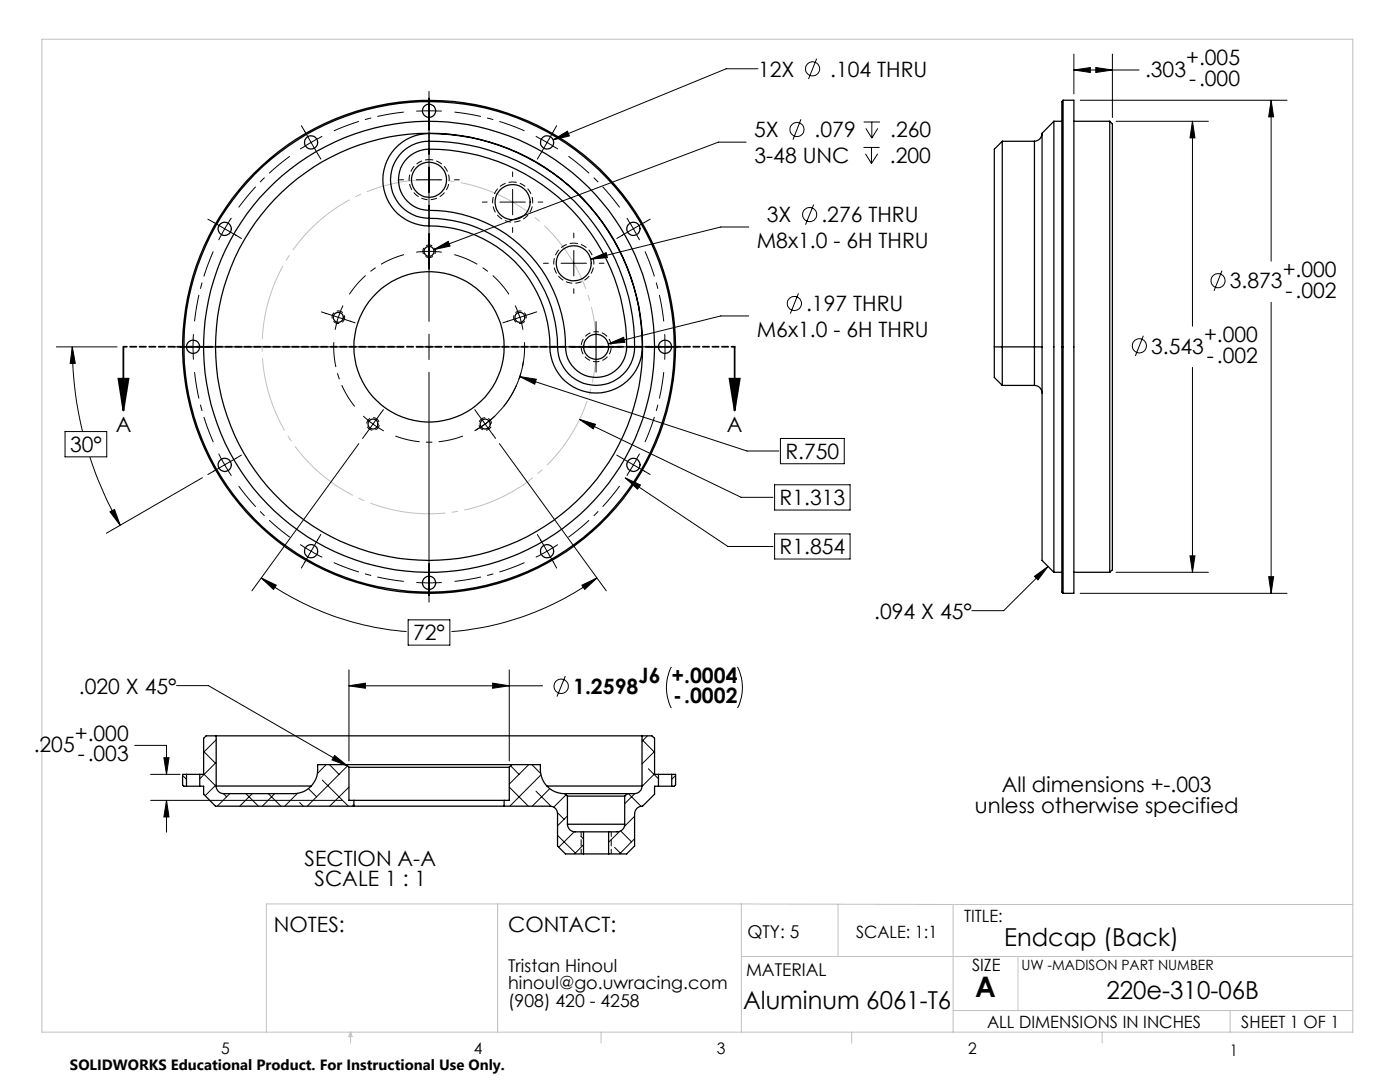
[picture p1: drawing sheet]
<svg xmlns="http://www.w3.org/2000/svg" width="279mm" height="216mm" viewBox="0 0 279 216" stroke-linecap="round" stroke-linejoin="round" font-family="sans-serif">
<g fill="none" stroke="#c0c0c0" stroke-width=".2">
<path d="M8.4 7.8h261.6v198.2h-261.6zM99.3 180.4v25.6M148 180.4v25.6M148 180.4h-94.8v25.6M148 190.9h122M148 180.4l42.2 .1M167.3 180.4v10.5M190.2 180.5v25.5M190.2 180.5h79.8M203.2 190.9v10.7M70 206v2.1M70 206l.3 .8h-.7z"/>
<path d="M119.9 206v2.1M170 206v2.1M190.2 201.6h79.8M220 206v2.1M245.5 201.6v4.4"/>
</g>
<g fill="none" stroke="#000" stroke-width=".2">
<path d="M85.6 18.2v45.9M151.3 13.7h-6.4l-34.5 14.2M163 11.7l-1.6 4.1M214.3 14l3.3-.5v1zM214.3 10.8v7.9M214.3 14h13M218.7 13.5l3.3 .5-3.3 .5zM222 10.8v12.7M60.1 25.1l2 3.3M62.1 28.4l-2.2 1.3M62.1 28.4l1.9 3.3M64.3 27.2l-2.2 1.2"/>
<path d="M79.6 35.9h.9M83.1 22.2h5.1M83.1 35.9h5.1M90.7 35.9h1M102.3 34.3v.9M102.3 37.8v5.1M106.9 27.2l2.3 1.2M109.2 28.4l2.1 1.3M109.2 28.4l-2 3.3M110.4 27.9l2.8-1.7 .4 .9zM111.1 25.1l-1.9 3.3M148.9 28.4h-5.5l-56.8 21.4"/>
<path d="M159.8 23.8l-1.5 4.1M172.3 29.4h3.2M172.4 24.3h3.2M172.7 30.7l1.2 1.9M172.8 25.6l1.2 2M173.9 29.4v3.2M174 24.3v3.3M175.2 30.7l-1.3 1.9M175.2 25.6l-1.2 2M215.6 20h41.3M222.7 24.2h18.5M238 24.2l.5 3.3h-1z"/>
<path d="M238 24.2v40.9M253.7 20l.5 3.3h-1zM253.7 20v32.1M41.5 43.7l3.3 1.9M44.8 45.6l-1.2 2.3M44.8 45.6l3.4 2M46.2 43.5l-1.4 2.1M83.1 50.3a18.4 18.4 0 0 1 5.1 0M86.6 49.8l2.9-1.6 .3 .9zM96.3 40.3h.9M99.8 40.3h5M102.3 45.4v1"/>
<path d="M107.4 40.3h.9M108.4 52.5h1M112 52.5h5.1M114.5 46.5v.9M114.5 50v5.1M114.5 57.6v1M117.9 51.7l3.1-1.3 .2 1zM119.6 52.5h.9M125.1 43.5l1.3 2.1M126.4 45.6l1.2 2.3M126.4 45.6l-3.3 2M129.8 43.7l-3.4 1.9"/>
<path d="M149.4 45.3h-5.5l-26 6.4M159.3 58.5l-1.6 4.1M162.4 40.8l-1.6 4M243.9 54l-1.6 4M11.3 69.2h12.1M14.4 69.2l.6 3.3h-1zM14.4 69.2a73.2 73.2 0 0 0 2.1 16.9M34.7 69.2h45.8M38.6 66.7v5.1M64.1 62.2l3.4 1.1M67.5 63.3l-.6 2.5M67.5 63.3l3.4 1.1"/>
<path d="M68.4 61l-.9 2.3M83.1 69.2h5.1M85.6 66.7v5.1M85.6 74.3v45.9M90.7 69.2h45.9M102.8 61l1 2.3M103.7 75.1l3.3 .6-.3 1zM103.7 75.1l45.4 14.9h6.3M103.8 63.3l.6 2.5M103.8 63.3l-3.4 1.1M104.5 72.1a18.9 18.9 0 0 1-9.6 13.7M107.1 62.2l-3.3 1.1"/>
<path d="M119 64.2v10.1M121.4 68.6l3.1-1.3 .2 1zM132.6 66.7v5.1M149.4 63h-5.5l-22.5 5.6M228.2 67l-1.6 4M238 73.3v40.9M253.7 60.3v58.1M13 86.1h8.3v5.1h-8.3zM17.9 91.2a72.3 72.3 0 0 0 6.1 13.6M40.4 95.3l-19.2 11.1M43.6 90.5l1.2 2.2M44.8 92.7l1.4 2.2"/>
<path d="M44.8 92.7l-3.3 2M48.2 90.8l-3.4 1.9M71.6 88.5l-21.3 29.4M72.5 83l1.9 1.6M74.4 84.6l2.2 1.4M74.4 84.6l-2 2.9M76.5 81.7l-2.1 2.9M94.8 81.7l2 2.9M96.8 84.6l-2.1 1.4M96.8 84.6l2.1 2.9M98.8 83l-2 1.6M99.7 88.5l21.3 29.4"/>
<path d="M115.6 83.7l3.3 1-.5 .9zM115.6 83.7l32.3 15.5h6.4M123.1 90.8l3.3 1.9M124.8 95.4l3 1.4-.6 .8zM124.8 95.4l20.5 13.6h9M126.4 92.7l-1.3 2.2M126.4 92.7l3.4 2M127.6 90.5l-1.2 2.2M154.6 96.7h15.1v5.1h-15.1zM155.8 87.5h12.7v5h-12.7zM21.9 102.1l1-.4 1.1 3.1zM52.1 115.3l3 1.5-.5 .8z"/>
<path d="M52.1 115.3a56.7 56.7 0 0 0 29 10.7M59.9 108.7l2.2 1.3M62.1 110l2.2 1.2M62.1 110l-2 3.3M64 106.6l-1.9 3.4M83.1 116.2h5.1M107.2 106.6l2 3.4M109.2 110l-2.3 1.2M109.2 110l1.9 3.3M111.3 108.7l-2.1 1.3M116.1 116.8l3-1.5-2.4 2.3zM119.1 115.3a57 57 0 0 1-29 10.7"/>
<path d="M154.6 106.5h15.1v5h-15.1zM206.4 115l2.8-2-2 2.7zM209.2 113l-8.9 8.8h-6.3M215.6 118.4h41.3M222.7 114.2h18.5M237.5 110.9h1l-.5 3.3zM253.2 115.1h1l-.5 3.3zM35.2 136.8h6.4l27.8 16.1M69.6 136.8l3.3-.5v1zM69.6 133.7v18.1M69.6 136.8h38.7M81.5 123.7h8.3v5h-8.3z"/>
<path d="M98.3 136.3l3.3 .5-3.3 .5zM101.6 133.7v18.1M112.8 134.9l-1.6 4.1M134 133.1a9 9 0 0 0 0 8.2M147.2 133.1a9 9 0 0 1 0 8.2M26.9 148.7h6.3v5.8M30.1 154.5h5.8M30.1 159.7h38.3M32.7 151.2h1l-.5 3.3zM33.2 159.7l.5 3.3h-1zM33.2 159.7v6.4M36.4 154.7l.8 .8"/>
<path d="M40.6 154.4l2.5 2.5M40.6 149.9l2.4 2.4M43.1 147.6l-2.5 2.5M43.1 152.1l-3.2 3.3M43.1 156.6l-2.2 2.2M44.6 158.4l.6 .6M45.9 158.4l-2.5 2.5M49.1 158.4l2.5 2.5M50.3 158.4l-2.5 2.5M53.6 158.4l2.5 2.5M54.8 158.4l-2.4 2.5M59.4 158.3l-2.6 2.6"/>
<path d="M61.6 157.4l1.6 1.6M64.3 155.6l5.2 5.3M65.1 152.6l-1.7 1.7M65.8 152.6l1.9 1.9M66.8 150.7l2.6 2.2-3.1-1.3zM69.4 152.8l-8.1 8.1M69.6 157.1l-3.8 3.8M101.6 157.1l3.8 3.8M101.9 152.8l1.7 1.7M105.5 152.6l-3.9 3.9M106.2 152.6l1.7 1.7M107 157.9l3 3"/>
<path d="M108 154.6l-6.3 6.3M109.7 157.4l-3.5 3.5M113 158.6l-2.5 2.5M125.4 158.4l2.5 2.5M126.7 158.4l-2 2M128.1 156.6l.2 .1M128.1 147.6l2.5 2.5M129.2 146.8l-1.1 1.1M129.4 153.4l2 2M130.6 149.9l-2.5 2.5M130.6 154.4l-2.5 2.5M134.8 154.7l-.7 .8"/>
<path d="M59.8 160.1l.7 .8M70.6 160.5l-.3 .4M111.3 166.7l3.5 3.5M111.3 162.2l1.3 1.3M113.2 162.8l-1.9 2M114.6 166l-3.1 3.1M115.9 166.9l.6 .5M116.5 168.6l-1.8 1.8M122.7 169.1l1.3 1.3M123.6 165.9l-2.1 2.2M123.9 165.8l2.1 2.2M126.6 162.9l-2 2"/>
<path d="M126.6 167.4l-3 3"/>
<circle cx="162.2" cy="13.7" r="1.41"/>
<circle cx="159.1" cy="25.8" r="1.41"/>
<circle cx="161.6" cy="42.8" r="1.41"/>
<circle cx="243.1" cy="56" r="1.42"/>
<circle cx="158.5" cy="60.5" r="1.41"/>
<circle cx="227.4" cy="69" r="1.41"/>
<circle cx="112" cy="136.9" r="1.43"/>
</g>
<path d="M23.6 75.6h2l-1 6.3zM24.6 69.2v12.7M145.6 75.6h2l-1 6.3zM146.6 69.2v12.7" fill="none" stroke="#000" stroke-width=".35"/>
<path d="M117.5 59.4a33.3 33.3 0 0 0-55.8-13.4 33.3 33.3 0 0 0 15.3 55.4 33.3 33.3 0 0 0 41-40.3l-.5-1.7" fill="none" stroke="#c0c0c0" stroke-width=".2" stroke-dasharray="15.2 1.3 1.3 1.3" stroke-dashoffset="-1.9" stroke-linecap="butt"/>
<path d="M85.6 31.8a4 4 0 0 0-3.5 6 4 4 0 0 0 6.9 .2 4 4 0 0 0-3.1-6.1l-.3-.1M102.3 36.3a4 4 0 0 0-3.5 5.9 4 4 0 0 0 6.9 .3 4 4 0 0 0-3.1-6.2h-.3M85.6 51.4a1.26 1.26 0 0 1-1.1-1.8 1.26 1.26 0 0 1 2.2-.2 1.26 1.26 0 0 1-.9 2h-.2M114.5 48.5a4 4 0 0 0-3.5 5.9 4 4 0 0 0 6.9 .3 4 4 0 0 0-3.1-6.2h-.3M68.7 63.7a1.26 1.26 0 0 1-2.1 .5 1.26 1.26 0 0 1 .6-2.1 1.26 1.26 0 0 1 1.6 1.4l-.1 .2M102.6 63.7a1.26 1.26 0 0 1 1.4-1.6 1.26 1.26 0 0 1 .8 2 1.26 1.26 0 0 1-2.2-.3v-.1M75.2 83.6a1.26 1.26 0 0 1-.2 2.1 1.26 1.26 0 0 1-1.8-1.1 1.26 1.26 0 0 1 1.9-1.1l.1 .1M96.1 83.6a1.26 1.26 0 0 1 2 .8 1.26 1.26 0 0 1-1.7 1.4 1.26 1.26 0 0 1-.4-2.1l.1-.1" fill="none" stroke="#000" stroke-width=".2" stroke-dasharray="1.3 .6" stroke-dashoffset=".5" stroke-linecap="butt"/>
<path d="M119 66.2a3 3 0 0 0-2.7 4.4 3 3 0 0 0 5.2 .2 3 3 0 0 0-2.3-4.6h-.2" fill="none" stroke="#000" stroke-width=".2" stroke-dasharray="1.3 .6" stroke-dashoffset=".7" stroke-linecap="butt"/>
<path d="M57.8 31.2a47.1 47.1 0 0 0-10.2 10.2M80.6 22.4a47.1 47.1 0 0 0-14 3.7M104.7 26.1a47.1 47.1 0 0 0-14-3.7M42.6 50.2a47.1 47.1 0 0 0-3.8 13.9M123.7 41.4a47.1 47.1 0 0 0-10.3-10.2M38.8 74.3a47.1 47.1 0 0 0 3.8 13.9M132.5 64.1a47.1 47.1 0 0 0-3.8-13.9M47.6 97a47.1 47.1 0 0 0 10.2 10.2M128.7 88.2a47.1 47.1 0 0 0 3.8-13.9M66.6 112.3a47.1 47.1 0 0 0 14 3.7M90.7 116a47.1 47.1 0 0 0 14-3.7M113.4 107.2a47.1 47.1 0 0 0 10.3-10.2" fill="none" stroke="#000" stroke-width=".2" stroke-dasharray="15.2 1.3 1.3 1.3" stroke-dashoffset="9.9" stroke-linecap="butt"/>
<path d="M80.6 50.8a19.1 19.1 0 0 0-10.9 7.9M101.6 58.7a19.1 19.1 0 0 0-10.9-7.9M66.6 68.3a19 19 0 0 0 4.2 12.8M78.9 87a19.1 19.1 0 0 0 13.5 0M100.5 81.1a19.1 19.1 0 0 0 4.2-12.8" fill="none" stroke="#000" stroke-width=".2" stroke-dasharray="15.2 1.3 1.3 1.3" stroke-dashoffset="10.3" stroke-linecap="butt"/>
<path d="M146.6 69.2h-121.9" fill="none" stroke="#000" stroke-width=".35" stroke-dasharray="1.3 .6" stroke-dashoffset=".6"/>
<path d="M116 166v4.4M122 166v4.4" fill="none" stroke="#000" stroke-width=".2" stroke-dasharray="1.3 .6" stroke-dashoffset=".3"/>
<g fill="#000">
<path d="M14.4 69.2l.6 3.3h-1zM21.9 102.1l1-.4 1.1 3.1zM115.6 83.7l2.8 1.9 .5-.9z"/>
<path d="M124.8 95.4l2.4 2.2 .6-.8zM86.6 49.8l3.2-.7-.3-.9zM103.7 75.1l3 1.6 .3-1zM117.9 51.7l3.3-.3-.2-1zM121.4 68.6l3.3-.3-.2-1zM52.1 115.3l3 1.5-.5 .8zM116.1 116.8l3-1.5-2.4 2.3zM110.4 27.9l3.2-.8-.4-.9zM237.5 110.9h1l-.5 3.3zM238 24.2l.5 3.3h-1zM253.7 20l.5 3.3h-1zM253.2 115.1h1l-.5 3.3zM206.4 115l2.8-2-2 2.7zM214.3 14l3.3-.5v1zM218.7 13.5l3.3 .5-3.3 .5zM66.8 150.7l2.6 2.2-3.1-1.3zM32.7 151.2h1l-.5 3.3zM33.2 159.7l.5 3.3h-1z"/>
<path d="M145.6 75.6h2l-1 6.3zM23.6 75.6h2l-1 6.3z"/>
<path d="M69.6 136.8l3.3-.5v1zM98.3 136.3l3.3 .5-3.3 .5z"/>
</g>
<g fill="none" stroke="#000" stroke-width=".25">
<path d="M85.6 28.2a7.7 7.7 0 0 0-7.7 7.7 7.7 7.7 0 0 0 7.7 7.7M85.6 29.8a6.1 6.1 0 0 0-6.1 6.1 6.1 6.1 0 0 0 6.1 6.1M85.6 29.8a39.4 39.4 0 0 1 39.5 39.4M85.6 28.2a41 41 0 0 1 41 41M85.6 26.6a9.2 9.2 0 0 0-9.2 9.3 9.2 9.2 0 0 0 9.2 9.2M85.6 26.6v1.6M85.6 26.6a42.6 42.6 0 0 1 42.6 42.6M85.6 28.2v1.6M200 28.2v48.7M200 28.2l-1.6 1.6v39.4M200 28.2h6.4M206.4 28.2v41"/>
<path d="M208 26.6a1.57 1.57 0 0 1-1.6 1.6M210.3 24.2v90M210.3 24.2l-2.3 2.4v42.6M210.3 24.2h1.6M212.2 20v98.4M212.2 20h2.1v98.4h-2.1M212.2 20l-.3 .3v97.8l.3 .3M214.3 24.2h7.2M221.5 24.2v90M221.5 24.2l.5 .5v89l-.5 .5M85.6 42a27.2 27.2 0 0 1 27.3 27.2M85.6 43.6a25.6 25.6 0 0 1 25.7 25.6"/>
<path d="M85.6 43.6v1.5M85.6 45.1a24.1 24.1 0 0 1 24.1 24.1M85.6 42v1.6M109.7 69.2h1.6M109.7 69.2a9.2 9.2 0 0 0 9.3 9.2 9.2 9.2 0 0 0 9.2-9.2M111.3 69.2a7.7 7.7 0 0 0 7.7 7.7 7.7 7.7 0 0 0 7.6-7.7M111.3 69.2h1.6M112.9 69.2a6.1 6.1 0 0 0 6.1 6.1 6.1 6.1 0 0 0 6.1-6.1M125.1 69.2h1.5M126.6 69.2h1.6M198.4 69.2v6.1l1.6 1.6M198.4 69.2h8"/>
<path d="M200 76.9h6.4M206.4 76.9a1.51 1.51 0 0 1 1.6 1.5M206.4 69.2h1.6M206.4 69.2v7.7M208 69.2v42.6l2.3 2.4M210.3 114.2h1.6M214.3 114.2h7.2M37.2 156.9h2.7M37.2 154.5h2.7M37.2 154.5h-.8v2.1l.3 .3h.5M37.2 154.5v2.4M39.9 156.9h.7v1.6l2.4 2.4h27.6"/>
<path d="M39.9 154.5v2.4M43.1 146.8h85M43.1 156.8h19M43.1 146.8h-2l-.5 .5v7.2h-.7M43.1 146.8v10M69.1 152.6h-5.7a4.9 4.9 0 0 1-4.8 5.8h-13.9a1.51 1.51 0 0 1-1.6-1.6M69.1 152.6h33M69.1 152.6l.5 .5M69.6 153.1h32M69.6 153.1v6.6h1M70.6 159.7h30M70.6 159.7v1.2"/>
<path d="M100.6 159.7v1.2M101.6 153.1v6.6h-1M102.1 152.6h5.7a4.9 4.9 0 0 0 4.9 5.8M102.1 152.6l-.5 .5M109.1 156.8h19M112.7 158.4h12.5M112.7 158.4l.5 .5M113.2 158.9h11.5M113.2 158.9v5.6M124.7 158.9v5.6M125.2 158.4l-.5 .5M128.1 156.8a1.57 1.57 0 0 1-1.5 1.6h-1.4"/>
<path d="M128.1 146.8h2l.5 .5v7.2h.8M128.1 146.8v10M131.4 154.5h2.7M131.4 156.9h2.7M131.4 156.9h-.8v1.6l-2.4 2.4a1.54 1.54 0 0 0-1.6 1.5v6.4l-1.5 1.6h-3.6M131.4 154.5v2.4M134.1 154.5v2.4M134.1 154.5h.7v2.1l-.3 .3h-.4M70.6 160.9h30M100.6 160.9h9.1a1.45 1.45 0 0 1 1.6 1.5v6.4l1.6 1.6h3.6M113.2 164.5a1.51 1.51 0 0 0 1.6 1.5h1.7M113.2 164.5h11.5"/>
<path d="M116.5 170.4h5M116.5 166h5M116.5 166v4.4M121.5 166v4.4M124.7 164.5a1.51 1.51 0 0 1-1.5 1.5h-1.7"/>
<circle cx="62.1" cy="28.4" r="1.32"/>
<circle cx="85.6" cy="35.9" r="3.5"/>
<circle cx="85.6" cy="22.1" r="1.32"/>
<circle cx="109.2" cy="28.4" r="1.32"/>
<circle cx="44.9" cy="45.7" r="1.32"/>
<circle cx="85.6" cy="50.2" r="1"/>
<circle cx="102.3" cy="40.3" r="3.5"/>
<circle cx="114.5" cy="52.5" r="3.5"/>
<circle cx="126.4" cy="45.7" r="1.32"/>
<circle cx="38.5" cy="69.2" r="1.32"/>
<circle cx="67.5" cy="63.3" r="1"/>
<circle cx="85.6" cy="69.2" r="42.6"/>
<circle cx="85.6" cy="69.2" r="15"/>
<circle cx="85.6" cy="69.2" r="48.9"/>
<circle cx="85.6" cy="69.2" r="45"/>
<circle cx="85.6" cy="69.2" r="49.2"/>
<circle cx="103.7" cy="63.3" r="1"/>
<circle cx="119" cy="69.2" r="2.5"/>
<circle cx="132.7" cy="69.2" r="1.32"/>
<circle cx="44.9" cy="92.8" r="1.32"/>
<circle cx="74.4" cy="84.6" r=".99"/>
<circle cx="96.8" cy="84.6" r=".99"/>
<circle cx="126.4" cy="92.8" r="1.32"/>
<circle cx="62.1" cy="110" r="1.31"/>
<circle cx="85.6" cy="116.3" r="1.32"/>
<circle cx="109.2" cy="110" r="1.31"/>
</g>
<text font-size="5.6" x="194.6" y="199">A</text>
<g font-size="4.9">
<text x="200.4" y="188.8">Endcap (Back)</text>
<text x="148.3" y="201.3">Aluminum 6061-T6</text>
<text x="220.8" y="199.4">220e-310-06B</text>
</g>
<g font-size="4.2">
<text x="151.3" y="15.3">12X</text>
<text x="165.7" y="15.3">.104 THRU</text>
<text x="228.5" y="15.3">.303</text>
<text x="236.7" y="13">+.005</text>
<text x="237.3" y="17.1">-.000</text>
<text x="150.5" y="27.4">5X</text>
<text x="162.6" y="27.4">.079</text>
<text x="177.7" y="27.4">.260</text>
<text x="150.6" y="32.5">3-48 UNC</text>
<text x="177.6" y="32.5">.200</text>
<text x="153" y="44.4">3X</text>
<text x="163.9" y="44.4">.276 THRU</text>
<text x="151" y="49.4">M8x1.0 - 6H THRU</text>
<text x="245.4" y="57.5">3.873</text>
<text x="256" y="55.3">+.000</text>
<text x="256.6" y="59.4">-.002</text>
<text x="160.9" y="62.1">.197 THRU</text>
<text x="151" y="67.2">M6x1.0 - 6H THRU</text>
<text x="229.7" y="70.5">3.543</text>
<text x="240.3" y="68.3">+.000</text>
<text x="240.9" y="72.4">-.002</text>
<text x="23.1" y="86.2">A</text>
<text x="145.1" y="86.2">A</text>
<text x="14" y="90.2">30°</text>
<text x="156.7" y="91.6">R.750</text>
<text x="155.6" y="100.8">R1.313</text>
<text x="155.6" y="110.6">R1.854</text>
<text x="174.5" y="123.4">.094 X 45°</text>
<text x="82.4" y="127.8">72°</text>
<text x="127.4" y="136.2">J6 +.0004</text>
<text x="15.8" y="138.4">.020 X 45°</text>
<text x="114.4" y="138.5">1.2598</text>
<text x="134.4" y="140.4">-.0002</text>
<text x="14.9" y="147.8">+.000</text>
<text x="6.7" y="150.1">.205</text>
<text x="15.5" y="151.9">-.003</text>
<text x="199.9" y="158.1">All dimensions +-.003</text>
<text x="194.6" y="162.2">unless otherwise specified</text>
<text x="60.8" y="172.7">SECTION A-A</text>
<text x="62.8" y="176.9">SCALE 1 : 1</text>
<text x="54.6" y="185.9">NOTES:</text>
<text x="101.4" y="185.9">CONTACT:</text>
</g>
<g font-size="3.5">
<text x="149.2" y="187.2">QTY: 5</text>
<text x="101.4" y="193.9">Tristan Hinoul</text>
<text x="101.4" y="197.4">hinoul@go.uwracing.com</text>
<text x="148.9" y="194.7">MATERIAL</text>
<text x="101.4" y="200.9">(908) 420 - 4258</text>
</g>
<g font-size="3.4">
<text x="192.4" y="183.9">TITLE:</text>
<text x="170.9" y="187.2">SCALE: 1:1</text>
<text x="194" y="193.8">SIZE</text>
<text x="197" y="205.1">ALL DIMENSIONS IN INCHES</text>
<text x="247.7" y="205.1">SHEET 1 OF 1</text>
</g>
<g font-size="3.2">
<text x="44.2" y="210.4">5</text>
<text x="94.6" y="210.3">4</text>
<text x="143.1" y="210.4">3</text>
<text x="193.2" y="210.3">2</text>
<text x="245.4" y="210.6">1</text>
</g>
<text font-size="3" x="14" y="213.5">SOLIDWORKS Educational Product. For Instructional Use Only.</text>
<text font-size="2.8" x="203.8" y="193.5">UW -MADISON PART NUMBER</text>
</svg>
